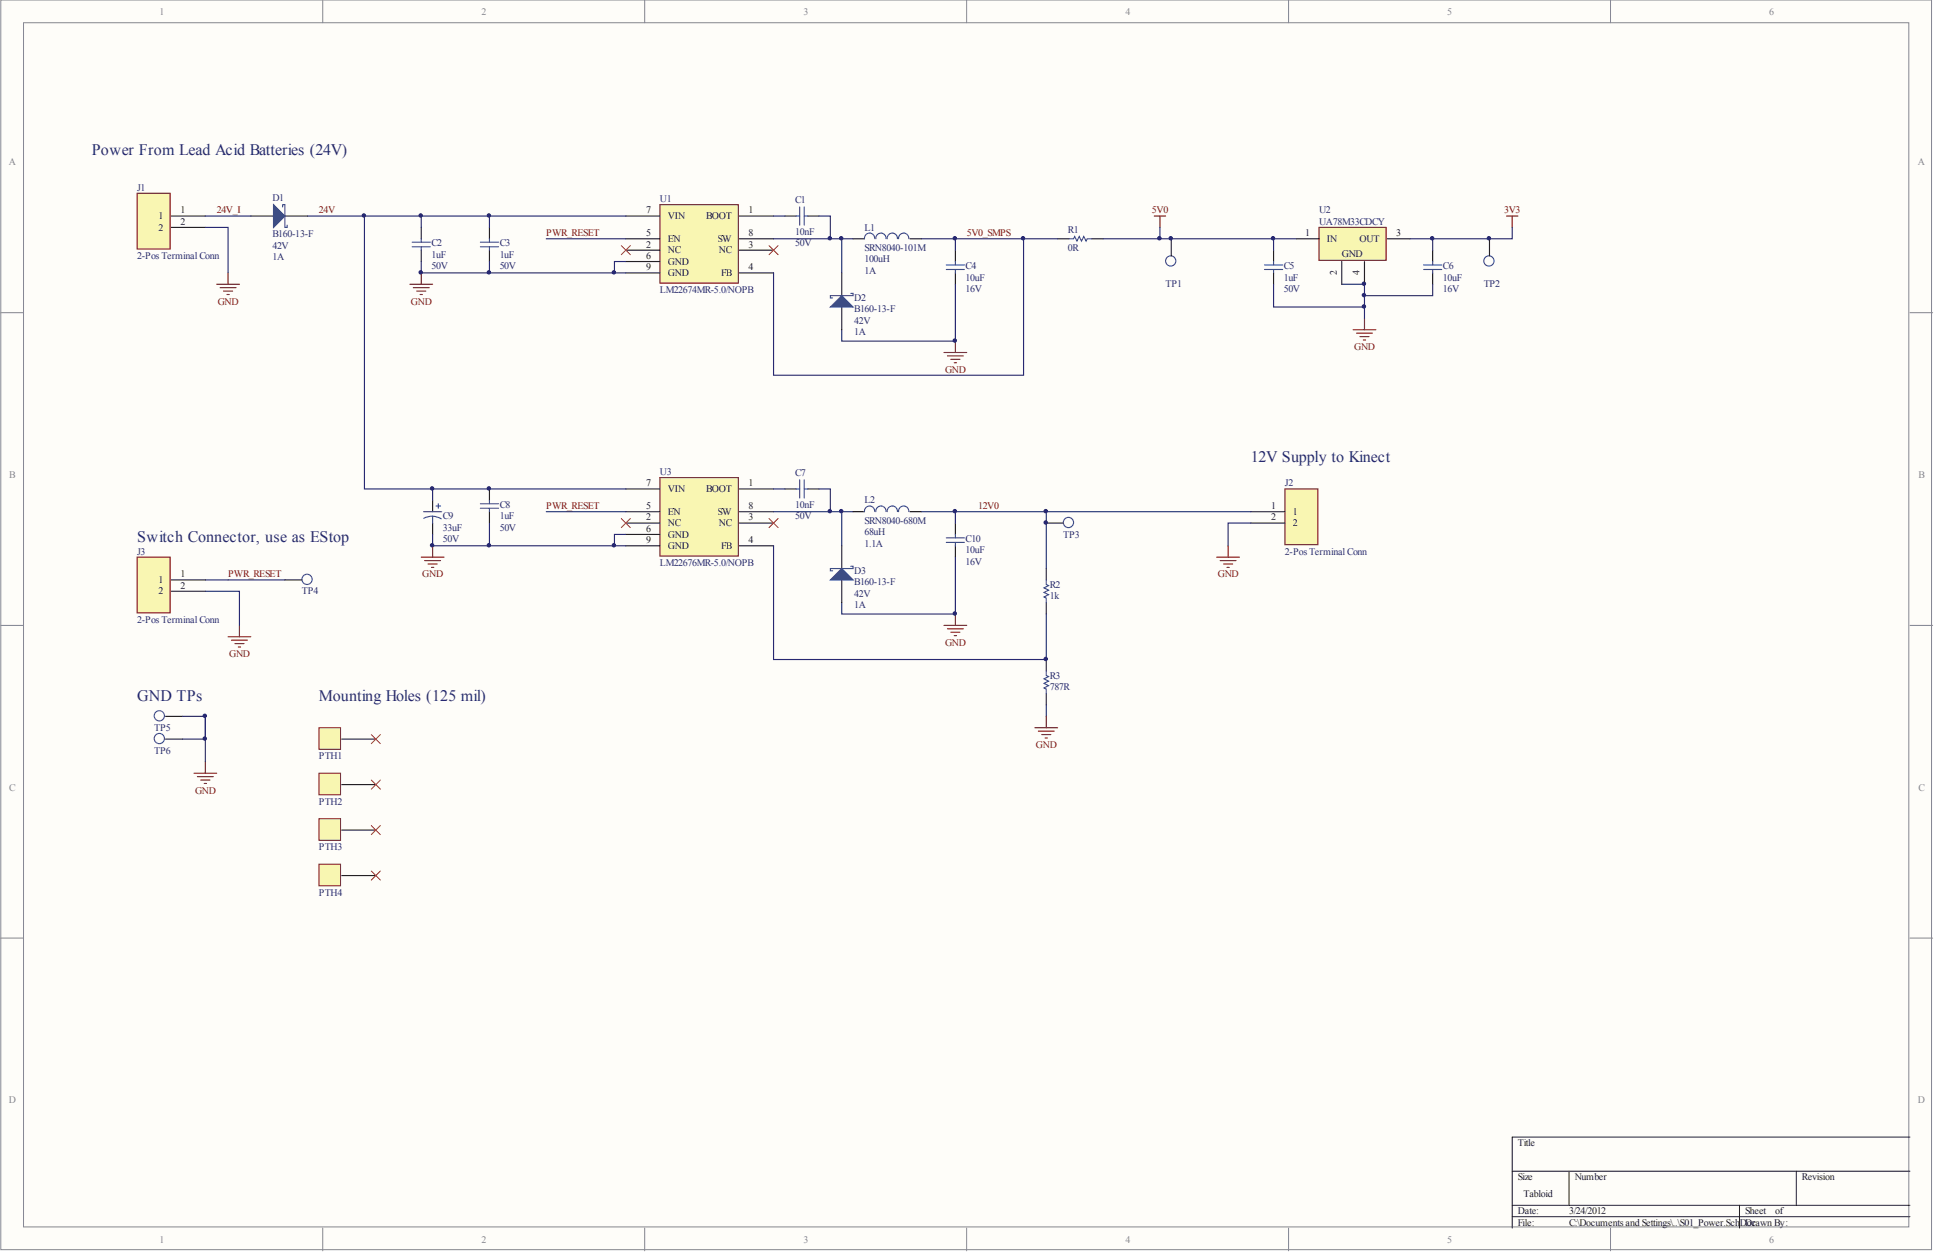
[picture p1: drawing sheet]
<svg xmlns="http://www.w3.org/2000/svg" width="432mm" height="279mm" viewBox="0 0 432 279" stroke-linecap="round" stroke-linejoin="round" font-family="sans-serif">
<path d="M.2 0h430.4v278.4h-430.4z" fill="#fefdf9"/>
<path d="M.2 0h430.4v278.4h-430.4z" fill="none" stroke="#85878d" stroke-width=".22"/>
<path d="M5.2 5.1h420.3v268.3h-420.3z" fill="#fefdf9"/>
<g fill="none" stroke="#85878d" stroke-width=".22">
<path d="M5.2 5.1h420.3v268.3h-420.3zM71.9 0v5.1M143.7 0v5.1M215.5 0v5.1M287.2 0v5.1M359 0v5.1M.2 69.7h5M425.8 69.7h5M.2 139.3h5M425.8 139.3h5M.2 209h5M425.8 209h5"/>
<path d="M71.9 273.6v5.1M143.7 273.6v5.1M215.5 273.6v5.1M287.2 273.6v5.1M359 273.6v5.1"/>
</g>
<path d="M425.8 253.4h-88.7v20.2M337.1 261h88.7M337.1 268.6h88.7M337.1 271.1h88.7M349.8 261v7.6M387.8 268.6v5M400.4 261v7.6" fill="none" stroke="#231f20" stroke-width=".22"/>
<g fill="#231f20">
<path d="M38.1 48h7.7l.1 .1-.1 .2h-7.6z"/>
<path d="M38.1 50.6l7.7-.1 .1 .2-.1 .1h-7.6z"/>
</g>
<g fill="#f9f6b2">
<path d="M35.6 47.3h.6v1.5h-.6z"/>
<path d="M35.4 49.9h1v1.5h-1z"/>
<path d="M30.7 43.2h7.1v12.2h-7.1zM35.4 49.9v1.5h1v-1.5zM35.6 47.3v1.5h.6v-1.5z"/>
</g>
<path d="M30.4 42.9h7.6v12.7h-7.6zM30.7 43.2v12.2h7.1v-12.2zM30.6 43.1h.1z" fill="#7d1315"/>
<g fill="#231f20">
<path d="M164.8 48h7.6l.2 .1-.2 .2h-7.6z"/>
<path d="M139.4 55.6h7.7l.1 .1-.1 .2h-7.6z"/>
<path d="M164.8 55.6h7.6l.2 .1-.2 .2h-7.6z"/>
<path d="M164.8 60.7h7.6l.2 .1-.2 .1h-7.6z"/>
<path d="M139.4 53.1h7.7l.1 .1-.1 .1h-7.6z"/>
<path d="M139.4 58.2l7.7-.1 .1 .2-.1 .1h-7.6z"/>
<path d="M139.4 48h7.7l.1 .1-.1 .2h-7.6z"/>
<path d="M164.8 53.1h7.6l.2 .1-.2 .1h-7.6z"/>
<path d="M139.4 60.7h7.7l.1 .1-.1 .1h-7.6z"/>
</g>
<g fill="#f9f6b2">
<path d="M157.5 47.4h1.3v1.4h-1.3z"/>
<path d="M158.8 47.3h1.4v1.6h-1.4z"/>
<path d="M160.3 47.3h1.5v1.6h-1.5z"/>
<path d="M161.9 47.4h1.2v1.4h-1.2z"/>
<path d="M148.9 55h1.6v1.5h-1.6z"/>
<path d="M150.5 54.9h1.3v1.6h-1.3z"/>
<path d="M160.2 55h1.6v1.5h-1.6z"/>
<path d="M161.9 54.9h1.3v1.6h-1.3z"/>
<path d="M160.8 60h1.1v1.5h-1.1z"/>
<path d="M161.8 60h1.4v1.5h-1.4z"/>
<path d="M161.8 60l.1 1.5z"/>
<path d="M147.2 45.7h17.3v17.3h-17.3zM149 60v1.5h3v-1.5zM160.8 60v1.5h2.4v-1.5zM152 60v1.5h1.5v-1.5zM149 57.5v1.5h3v-1.5zM152 57.5v1.5h1.5v-1.5zM161.9 54.9v1.6h1.3v-1.6zM150.5 54.9v1.6h1.3v-1.6zM160.2 55v1.5h1.6v-1.5zM148.9 55v1.5h1.6v-1.5zM160.1 52.4v1.5h3v-1.5zM148.9 52.4v1.5h2.9v-1.5zM160.3 47.3v1.6h1.5v-1.6zM158.8 47.3v1.6h1.4v-1.6zM148.9 47.4v1.5h1.6v-1.5zM150.5 47.4v1.5h2.2v-1.5zM161.9 47.4v1.4h1.2v-1.4zM157.5 47.4v1.4h1.3v-1.4z"/>
</g>
<path d="M161.8 60l.1 1.5z" fill="#231f20"/>
<g fill="#f9f6b2">
<path d="M148.9 52.4h1.3v1.5h-1.3z"/>
<path d="M150.1 52.4h1.7v1.5h-1.7z"/>
<path d="M150.1 52.4l.1 1.5z"/>
</g>
<path d="M150.1 52.4l.1 .2z" fill="#231f20"/>
<g fill="#f9f6b2">
<path d="M149 57.5h1.5v1.5h-1.5z"/>
<path d="M150.5 57.5h1.5v1.5h-1.5z"/>
<path d="M150.4 57.5l.1 1.5z"/>
</g>
<path d="M150.4 57.5l.1 1.5z" fill="#231f20"/>
<g fill="#f9f6b2">
<path d="M152 57.5h1.5v1.5h-1.5z"/>
<path d="M148.9 47.4h1.6v1.5h-1.6z"/>
<path d="M150.5 47.4h2.2v1.5h-2.2z"/>
<path d="M160.1 52.4h1v1.5h-1z"/>
<path d="M161 52.4h2.1v1.5h-2.1z"/>
<path d="M161 52.4l.1 1.5z"/>
</g>
<path d="M161 52.4l.1 .2z" fill="#231f20"/>
<g fill="#f9f6b2">
<path d="M149 60h1.5v1.5h-1.5z"/>
<path d="M150.5 60h1.5v1.5h-1.5z"/>
<path d="M150.4 60l.1 1.5z"/>
</g>
<path d="M150.4 60l.1 1.5z" fill="#231f20"/>
<path d="M152 60h1.5v1.5h-1.5z" fill="#f9f6b2"/>
<path d="M147 45.5h17.7v17.7h-17.7v-2.3l.2-.1-.2-.1v-2.3l.2-.1-.2-.2v-2.2l.2-.2-.2-.1v-2.3l.2-.1-.2-.1v-4.8l.2-.2-.2-.1zM147.2 45.7v17.3h17.3v-17.3zM147.1 45.6h.1z" fill="#7d1315"/>
<g fill="#231f20">
<path d="M147 55.6h.2v.2l-.2 .1z"/>
<path d="M147 53.1h.2v.2h-.2z"/>
<path d="M147 58.1l.2 .1v.2h-.2z"/>
<path d="M147 48h.2v.2l-.2 .1z"/>
<path d="M147 60.7h.2v.2h-.2z"/>
<path d="M164.8 108.9l7.6-.1 .2 .1-.2 .2h-7.6z"/>
<path d="M139.4 116.5l7.7-.1 .1 .1-.1 .2h-7.6z"/>
<path d="M164.8 116.5l7.6-.1 .2 .1-.2 .2h-7.6z"/>
<path d="M164.8 121.5h7.6l.2 .1-.2 .1h-7.6z"/>
<path d="M139.4 113.9h7.7l.1 .1-.1 .1h-7.6z"/>
<path d="M139.4 119l7.7-.1 .1 .2-.1 .1h-7.6z"/>
<path d="M139.4 108.9l7.7-.1 .1 .1-.1 .2h-7.6z"/>
<path d="M164.8 113.9h7.6l.2 .1-.2 .1h-7.6z"/>
<path d="M139.4 121.5h7.7l.1 .1-.1 .1h-7.6z"/>
</g>
<g fill="#f9f6b2">
<path d="M157.5 108.2h1.3v1.4h-1.3z"/>
<path d="M158.8 108.1h1.4v1.6h-1.4z"/>
<path d="M160.3 108.1h1.5v1.6h-1.5z"/>
<path d="M161.9 108.2h1.2v1.4h-1.2z"/>
<path d="M148.9 115.8h1.6v1.5h-1.6z"/>
<path d="M150.5 115.7h1.3v1.6h-1.3z"/>
<path d="M160.2 115.8h1.6v1.5h-1.6z"/>
<path d="M161.9 115.7h1.3v1.6h-1.3z"/>
<path d="M160.8 120.8h1.1v1.5h-1.1z"/>
<path d="M161.8 120.8h1.4v1.5h-1.4z"/>
<path d="M161.8 120.8l.1 1.5z"/>
<path d="M147.2 106.5h17.3v17.3h-17.3zM149 120.8v1.5h3v-1.5zM160.8 120.8v1.5h2.4v-1.5zM152 120.8v1.5h1.5v-1.5zM149 118.3v1.5h3v-1.5zM152 118.3v1.5h1.5v-1.5zM161.9 115.7v1.6h1.3v-1.6zM150.5 115.7v1.6h1.3v-1.6zM160.2 115.8v1.5h1.6v-1.5zM148.9 115.8v1.5h1.6v-1.5zM160.1 113.2v1.5h3v-1.5zM148.9 113.2v1.5h2.9v-1.5zM160.3 108.1v1.6h1.5v-1.6zM158.8 108.1v1.6h1.4v-1.6zM148.9 108.2v1.5h1.6v-1.5zM150.5 108.2v1.5h2.2v-1.5zM161.9 108.2v1.4h1.2v-1.4zM157.5 108.2v1.4h1.3v-1.4z"/>
</g>
<path d="M161.8 120.8l.1 1.5z" fill="#231f20"/>
<g fill="#f9f6b2">
<path d="M148.9 113.2h1.3v1.5h-1.3z"/>
<path d="M150.1 113.2h1.7v1.5h-1.7z"/>
<path d="M150.1 113.2l.1 1.5z"/>
</g>
<path d="M150.1 113.2l.1 .2z" fill="#231f20"/>
<g fill="#f9f6b2">
<path d="M149 118.3h1.5v1.5h-1.5z"/>
<path d="M150.5 118.3h1.5v1.5h-1.5z"/>
<path d="M150.4 118.3l.1 1.5z"/>
</g>
<path d="M150.4 118.3l.1 1.5z" fill="#231f20"/>
<g fill="#f9f6b2">
<path d="M152 118.3h1.5v1.5h-1.5z"/>
<path d="M148.9 108.2h1.6v1.5h-1.6z"/>
<path d="M150.5 108.2h2.2v1.5h-2.2z"/>
<path d="M160.1 113.2h1v1.5h-1z"/>
<path d="M161 113.2h2.1v1.5h-2.1z"/>
<path d="M161 113.2l.1 1.5z"/>
</g>
<path d="M161 113.2l.1 .2z" fill="#231f20"/>
<g fill="#f9f6b2">
<path d="M149 120.8h1.5v1.5h-1.5z"/>
<path d="M150.5 120.8h1.5v1.5h-1.5z"/>
<path d="M150.4 120.8l.1 1.5z"/>
</g>
<path d="M150.4 120.8l.1 1.5z" fill="#231f20"/>
<path d="M152 120.8h1.5v1.5h-1.5z" fill="#f9f6b2"/>
<path d="M147 106.3h17.7v17.7h-17.7v-2.3l.2-.1-.2-.1v-2.3l.2-.1-.2-.2v-2.2l.2-.2-.2-.1v-2.3l.2-.1-.2-.1v-4.8l.2-.2-.2-.1zM147.2 106.5v17.3h17.3v-17.3zM147.1 106.4h.1z" fill="#7d1315"/>
<g fill="#231f20">
<path d="M147 116.4l.2 .1v.1l-.2 .1z"/>
<path d="M147 113.9h.2v.2h-.2z"/>
<path d="M147 118.9l.2 .1v.2h-.2z"/>
<path d="M147 108.8l.2 .1v.1l-.2 .1z"/>
<path d="M147 121.5h.2v.2h-.2z"/>
</g>
<g fill="none" stroke="#231f20" stroke-width=".25">
<path d="M93.9 50.7v2.5M93.9 55.7v2.6M109.1 50.7v2.5M109.1 55.7v2.6M175 48.1h2.5M180 48.1h2.6M213 55.7v2.6M283.9 55.7v2.6M319.4 55.7v2.6M213 60.8v2.5M283.9 60.8v2.5M319.4 60.8v2.5"/>
<path d="M96.4 111.5v2.5M96.4 116.5v2.6M109.1 108.9v2.6M109.1 114v2.5M175 108.9h2.5M180 108.9h2.6M213 116.5v2.6M213 121.6v2.5M233.2 126.7v2.5M233.2 134.3v2.5M233.2 146.9v2.6M233.2 154.5v2.6"/>
</g>
<g fill="none" stroke="#3153a4" stroke-width=".25">
<path d="M91.9 54h4M91.9 55h4M93.9 53.2v.8M93.9 55v.7M107.1 54h4M107.1 55h4M109.1 53.2v.8M109.1 55v.7M177.5 48.1h.8M178.3 46.1v4.1M179.3 46.1v4.1M179.3 48.1h.7"/>
<path d="M210.9 59h4.1M213 58.3v.7M281.9 59h4M283.9 58.3v.7M317.3 59h4.1M319.4 58.3v.7M210.9 60h4.1M213 60v.8M281.9 60h4M283.9 60v.8M317.3 60h4.1M319.4 60v.8"/>
<path d="M94.4 114h4.1M96.4 115l.8 .1 1.2 .5M96.4 115l-.8 .1-1.2 .4M96.4 115v1.5M97.2 112.7h1M97.7 112.2v1M107.1 112.2h4M107.1 113.2h4M109.1 111.5v.7M109.1 113.2v.8M177.5 108.9h.8M178.3 106.9v4.1"/>
<path d="M179.3 106.9v4.1M179.3 108.9h.7M210.9 119.8h4.1M213 119.1v.7M210.9 120.8h4.1M213 120.8v.8M233.2 129.2v1l.5 .3-1 .5 1 .5-1 .5 1 .5-1 .5 .5 .3v1M233.2 149.5v1l.5 .2-1 .6 1 .5-1 .5 1 .5-1 .5 .5 .2v1"/>
</g>
<g fill="none" stroke="#272872" stroke-width=".25">
<path d="M45.8 50.7h5v10.1M81.2 48.1v60.8h58.3M93.9 58.3v2.5h45.6M109.1 48.1v2.6M109.1 58.3v2.5M121.8 53.2h17.7M139.5 48.1h-45.6v2.6M139.5 58.3h-2.5v2.5M172.4 53.2h17.8M172.4 48.1h2.6M182.6 48.1h2.5v5.1M187.6 53.2v7.6"/>
<path d="M213 53.2v2.5M228.2 53.2v30.4h-55.8v-22.8M283.9 53.2v2.5M319.4 53.2v2.5M213 63.3v12.7h-25.4v-2.5M283.9 63.3v5.1h20.3M319.4 63.3v2.6h-15.2M96.4 119.1v2.5h43.1M96.4 108.9v2.6M109.1 116.5v5.1M121.8 114h17.7M139.5 119.1h-2.5v2.5"/>
<path d="M172.4 114h17.8M172.4 108.9h2.6M182.6 108.9h2.5v5.1M187.6 114v7.6M213 114v2.5M233.2 114v12.7M172.4 121.6v25.3h60.8v-10.1M213 124.1v12.7h-25.4v-2.5M233.2 157.1v2.5"/>
</g>
<g fill="none" stroke="#7d1315" stroke-width=".25">
<path d="M257.3 48.1h2.5M258.6 48.1v2.6M335.8 48.1h2.6M337.1 48.1v2.6M48.3 63.3h5.1M49.1 64.1h3.5M49.8 64.9h2.1M50.6 65.6h.5M50.8 60.8v2.5M91.4 63.3h5M92.1 64.1h3.6M92.9 64.9h2"/>
<path d="M93.7 65.6h.5M93.9 60.8v2.5M210.4 78.5h5.1M211.2 79.3h3.5M213 76v2.5M301.6 73.5h5.1M302.4 74.2h3.5M303.2 75h2M303.9 75.8h.5M304.2 70.9v2.6M212 80.1h2M212.7 80.8h.5"/>
<path d="M93.9 124.1h5.1M94.7 124.9h3.5M95.4 125.7h2.1M96.2 126.4h.5M96.4 121.6v2.5M210.4 139.3h5.1M213 136.8v2.5M211.2 140.1h3.5M212 140.9h2M212.7 141.6h.5M233.2 159.6v2.5M230.7 162.1h5.1"/>
<path d="M231.5 162.9h3.5M232.2 163.7h2.1M233 164.4h.5"/>
</g>
<path d="M138.5 54.7l2 2.1M140.5 54.7l-2 2.1M171.4 54.7l2.1 2.1M173.5 54.7l-2.1 2.1M138.5 115.5l2 2.1M140.5 115.5l-2 2.1M171.4 115.5l2.1 2.1M173.5 115.5l-2.1 2.1" fill="none" stroke="#ee1f23" stroke-width=".22"/>
<path d="M261 53.1l.2 .1v3.8l-.1 .1-.1-.1z" fill="#231f20"/>
<circle cx="261" cy="58.1" r="1.01" fill="#fefdf9"/>
<path d="M260.2 57.1l.8-.2v.2l.2-.1a.83 .83 0 0 1 1 .8 1.27 1.27 0 0 1-1.6 1.5 1.27 1.27 0 0 1-.4-2.2zM260 58.1a1.01 1.01 0 0 0 2 0 1.01 1.01 0 0 0-2 0z" fill="#3451a3"/>
<g fill="#231f20">
<path d="M261 56.9h.2v.2h-.2z"/>
<path d="M233.2 116.5l3.8-.1 .2 .1-.2 .2h-3.8z"/>
</g>
<circle cx="238.2" cy="116.4" r="1.01" fill="#fefdf9"/>
<path d="M237.2 115.7a1.27 1.27 0 0 1 2-.1 1.27 1.27 0 0 1-.5 2 1.27 1.27 0 0 1-1.8-.9l.3-.2-.3-.1zM237.2 116.4a1.01 1.01 0 0 0 2 0 1.01 1.01 0 0 0-2 0z" fill="#3451a3"/>
<g fill="#231f20">
<path d="M236.9 116.4l.2 .1v.1l-.2 .1z"/>
<path d="M331.9 53.1l.3 .1v3.8l-.2 .1-.1-.1z"/>
</g>
<circle cx="331.9" cy="58.1" r="1.01" fill="#fefdf9"/>
<path d="M331.2 57.1l.7-.2v.2l.3-.1a.84 .84 0 0 1 .9 .8 1.27 1.27 0 0 1-1.6 1.5 1.27 1.27 0 0 1-.3-2.2zM330.9 58.1a1.01 1.01 0 0 0 2 0 1.01 1.01 0 0 0-2 0z" fill="#3451a3"/>
<path d="M331.9 56.9h.3l-.1 .2h-.2z" fill="#231f20"/>
<path d="M337.1 50.7v2.5h-22.8M45.8 129.2h17.7" fill="none" stroke="#272872" stroke-width=".25"/>
<path d="M53.4 139.3v2.6M50.8 141.9h5.1M51.6 142.6h3.5M52.4 143.4h2M53.1 144.2h.5" fill="none" stroke="#7d1315" stroke-width=".25"/>
<path d="M63.4 129.1h3.9l.1 .1-.1 .1h-3.8z" fill="#231f20"/>
<circle cx="68.4" cy="129.1" r="1.01" fill="#fefdf9"/>
<path d="M67.4 128.3a1.27 1.27 0 0 1 2 0 1.27 1.27 0 0 1-.4 1.9 1.27 1.27 0 0 1-1.8-.9l.2-.1-.2-.1zM67.4 129.1a1.05 1.05 0 0 0 2.1 0 1.05 1.05 0 0 0-2.1 0z" fill="#3451a3"/>
<path d="M67.2 129.1h.2v.2h-.2z" fill="#231f20"/>
<path d="M43.2 172.3h5.1M44 173h3.5M44.8 173.8h2M45.5 174.6h.5M45.8 169.7v2.6" fill="none" stroke="#7d1315" stroke-width=".25"/>
<path d="M36.8 159.5h3.9l.1 .1-.1 .1h-3.8z" fill="#231f20"/>
<circle cx="35.5" cy="159.5" r="1.01" fill="#fefdf9"/>
<path d="M34.2 159.5a1.3 1.3 0 0 1 2.6 0 1.3 1.3 0 0 1-2.6 0zM34.5 159.5a1.01 1.01 0 0 0 2 0 1.01 1.01 0 0 0-2 0z" fill="#3451a3"/>
<path d="M40.7 159.6h5.1v10.1" fill="none" stroke="#272872" stroke-width=".25"/>
<g fill="#231f20">
<path d="M278.8 113.9h7.6l.2 .1-.2 .1h-7.6z"/>
<path d="M278.8 116.5l7.6-.1 .2 .1-.2 .2h-7.6z"/>
</g>
<g fill="#f9f6b2">
<path d="M286.6 109.1h7.1v12.1h-7.1z"/>
<path d="M288.5 113.2h.6v1.5h-.6z"/>
<path d="M288.3 115.7h.9v1.5h-.9z"/>
</g>
<path d="M286.3 108.8h7.6v12.7h-7.6v-4.8l.3-.2-.3-.1v-2.3l.3-.1-.3-.1zM286.6 109.1v12.1h7.1v-12.1zM286.4 108.9h.2z" fill="#7d1315"/>
<g fill="#231f20">
<path d="M286.3 113.9h.2v.2h-.2z"/>
<path d="M286.3 116.4l.2 .1v.1l-.2 .1z"/>
</g>
<path d="M45.8 48.1h10.1M68.6 48.1h25.3M205.4 53.2h30.4M245.9 53.2h12.7M258.6 50.7v2.5h30.4M205.4 114h73.4M278.8 116.5h-5v5.1" fill="none" stroke="#272872" stroke-width=".25"/>
<path d="M271.2 124.1h5.1M272 124.9h3.5M272.8 125.7h2M273.5 126.4h.5M273.8 121.6v2.5" fill="none" stroke="#7d1315" stroke-width=".25"/>
<path d="M235.8 53.2h2.5M243.4 53.2h2.5" fill="none" stroke="#231f20" stroke-width=".25"/>
<path d="M238.3 53.2h1l.3-.5 .5 1 .5-1 .5 1 .5-1 .5 1 .3-.5h1" fill="none" stroke="#3153a4" stroke-width=".25"/>
<path d="M36.8 164.6h3.9l.1 .1-.1 .1h-3.8z" fill="#231f20"/>
<circle cx="35.5" cy="164.6" r="1.01" fill="#fefdf9"/>
<path d="M34.2 164.6a1.3 1.3 0 0 1 2.6 0 1.3 1.3 0 0 1-2.6 0zM34.5 164.6a1.01 1.01 0 0 0 2 0 1.01 1.01 0 0 0-2 0z" fill="#3451a3"/>
<path d="M45.8 159.6v5.1h-5.1" fill="none" stroke="#272872" stroke-width=".25"/>
<g fill="#231f20">
<path d="M38.1 129.1h7.7l.1 .1-.1 .1h-7.6z"/>
<path d="M38.1 131.7l7.7-.1 .1 .1-.1 .2h-7.6z"/>
</g>
<g fill="#f9f6b2">
<path d="M35.6 128.4h.6v1.5h-.6z"/>
<path d="M35.4 130.9h1v1.5h-1z"/>
<path d="M30.7 124.3h7.1v12.1h-7.1zM35.4 130.9v1.5h1v-1.5zM35.6 128.4v1.5h.6v-1.5z"/>
</g>
<path d="M30.4 124h7.6v12.7h-7.6zM30.7 124.3v12.1h7.1v-12.1zM30.6 124.1h.1z" fill="#7d1315"/>
<path d="M299.1 63.3h5.1v7.6M45.8 131.7h7.6v7.6" fill="none" stroke="#272872" stroke-width=".25"/>
<path d="M294 50.7h15v7.3h-15z" fill="#f8f6b1"/>
<path d="M294 50.7h15v7.3h-15z" fill="none" stroke="#7d1315" stroke-width=".25"/>
<path d="M289 53.2h5M299.1 58.3v5M304.2 58.3v5M309.2 53.2h5.1M76.2 164.7h7.6" fill="none" stroke="#231f20" stroke-width=".25"/>
<path d="M71.1 162.1h4.8v4.9h-4.8z" fill="#f8f6b1"/>
<path d="M71.1 162.1h4.8v4.9h-4.8z" fill="none" stroke="#7d1315" stroke-width=".22"/>
<path d="M76.2 174.8h7.6" fill="none" stroke="#231f20" stroke-width=".25"/>
<path d="M71.1 172.3h4.8v4.8h-4.8z" fill="#f8f6b1"/>
<path d="M71.1 172.3h4.8v4.8h-4.8z" fill="none" stroke="#7d1315" stroke-width=".22"/>
<path d="M76.2 184.9h7.6" fill="none" stroke="#231f20" stroke-width=".25"/>
<path d="M71.1 182.4h4.8v4.8h-4.8z" fill="#f8f6b1"/>
<path d="M71.1 182.4h4.8v4.8h-4.8z" fill="none" stroke="#7d1315" stroke-width=".22"/>
<path d="M76.2 195.1h7.6" fill="none" stroke="#231f20" stroke-width=".25"/>
<path d="M71.1 192.5h4.8v4.9h-4.8z" fill="#f8f6b1"/>
<path d="M71.1 192.5h4.8v4.9h-4.8z" fill="none" stroke="#7d1315" stroke-width=".22"/>
<path d="M82.8 163.7l2 2M82.8 173.8l2 2M84.8 163.7l-2 2M84.8 173.8l-2 2M82.8 183.9l2 2.1M82.8 194.1l2 2M84.8 183.9l-2 2.1M84.8 194.1l-2 2" fill="none" stroke="#ee1f23" stroke-width=".22"/>
<path d="M55.9 48.1h5.1M63.5 48.1h5.1M190.2 53.2h2.5M202.8 53.2h2.6M190.2 114h2.5M202.8 114h2.6" fill="none" stroke="#231f20" stroke-width=".25"/>
<path d="M195 53.2a1.14 1.14 0 0 0-1.2-1.3 1.14 1.14 0 0 0-1.1 1.3M197.5 53.2a1.14 1.14 0 0 0-1.1-1.3 1.14 1.14 0 0 0-1.2 1.3M200 53.2a1.14 1.14 0 0 0-1.1-1.3 1.14 1.14 0 0 0-1.1 1.3M202.6 53.2a1.14 1.14 0 0 0-1.2-1.3 1.14 1.14 0 0 0-1.1 1.3M195 114a1.14 1.14 0 0 0-1.2-1.3 1.14 1.14 0 0 0-1.1 1.3M197.5 114a1.14 1.14 0 0 0-1.1-1.3 1.14 1.14 0 0 0-1.2 1.3M200 114a1.14 1.14 0 0 0-1.1-1.3 1.14 1.14 0 0 0-1.1 1.3M202.6 114a1.14 1.14 0 0 0-1.2-1.3 1.14 1.14 0 0 0-1.1 1.3" fill="none" stroke="#3153a4" stroke-width=".25"/>
<path d="M61 45.6l2.5 2.5-2.5 2.6z" fill="#3153a4"/>
<path d="M61 45.6l2.5 2.5-2.5 2.6zM63 46.1v-.5h.5v5.1h.5v-.5" fill="none" stroke="#3153a4" stroke-width=".25"/>
<path d="M187.6 60.8v5.1M187.6 68.4v5.1" fill="none" stroke="#231f20" stroke-width=".25"/>
<path d="M185.1 68.4l2.5-2.5 2.6 2.5z" fill="#3153a4"/>
<path d="M185.1 68.4l2.5-2.5 2.6 2.5zM189.7 65.4h.5v.5h-5.1v.5h.5" fill="none" stroke="#3153a4" stroke-width=".25"/>
<path d="M187.6 121.6v5.1M187.6 129.2v5.1" fill="none" stroke="#231f20" stroke-width=".25"/>
<path d="M187.6 126.7l2.6 2.5h-5.1z" fill="#3153a4"/>
<path d="M187.6 126.7l2.6 2.5h-5.1zM189.7 126.2h.5v.5h-5.1v.5h.5" fill="none" stroke="#3153a4" stroke-width=".25"/>
<circle cx="45.6" cy="164.6" r=".38" fill="#272872"/>
<circle cx="45.6" cy="164.6" r=".38" fill="none" stroke="#272872" stroke-width=".22"/>
<circle cx="45.6" cy="159.5" r=".38" fill="#272872"/>
<circle cx="45.6" cy="159.5" r=".38" fill="none" stroke="#272872" stroke-width=".22"/>
<circle cx="81.1" cy="48" r=".38" fill="#272872"/>
<circle cx="81.1" cy="48" r=".38" fill="none" stroke="#272872" stroke-width=".22"/>
<circle cx="93.8" cy="60.7" r=".38" fill="#272872"/>
<circle cx="93.8" cy="60.7" r=".38" fill="none" stroke="#272872" stroke-width=".22"/>
<circle cx="93.8" cy="48" r=".38" fill="#272872"/>
<circle cx="93.8" cy="48" r=".38" fill="none" stroke="#272872" stroke-width=".22"/>
<circle cx="96.3" cy="121.5" r=".38" fill="#272872"/>
<circle cx="96.3" cy="121.5" r=".38" fill="none" stroke="#272872" stroke-width=".22"/>
<circle cx="96.3" cy="108.8" r=".38" fill="#272872"/>
<circle cx="96.3" cy="108.8" r=".38" fill="none" stroke="#272872" stroke-width=".22"/>
<circle cx="109" cy="121.5" r=".38" fill="#272872"/>
<circle cx="109" cy="121.5" r=".38" fill="none" stroke="#272872" stroke-width=".22"/>
<circle cx="109" cy="108.8" r=".38" fill="#272872"/>
<circle cx="109" cy="108.8" r=".38" fill="none" stroke="#272872" stroke-width=".22"/>
<circle cx="109" cy="60.7" r=".38" fill="#272872"/>
<circle cx="109" cy="60.7" r=".38" fill="none" stroke="#272872" stroke-width=".22"/>
<circle cx="109" cy="48" r=".38" fill="#272872"/>
<circle cx="109" cy="48" r=".38" fill="none" stroke="#272872" stroke-width=".22"/>
<circle cx="136.8" cy="121.5" r=".38" fill="#272872"/>
<circle cx="136.8" cy="121.5" r=".38" fill="none" stroke="#272872" stroke-width=".22"/>
<circle cx="136.8" cy="60.7" r=".38" fill="#272872"/>
<circle cx="136.8" cy="60.7" r=".38" fill="none" stroke="#272872" stroke-width=".22"/>
<circle cx="185" cy="113.9" r=".38" fill="#272872"/>
<circle cx="185" cy="113.9" r=".38" fill="none" stroke="#272872" stroke-width=".22"/>
<circle cx="185" cy="53.1" r=".38" fill="#272872"/>
<circle cx="185" cy="53.1" r=".38" fill="none" stroke="#272872" stroke-width=".22"/>
<circle cx="187.5" cy="113.9" r=".38" fill="#272872"/>
<circle cx="187.5" cy="113.9" r=".38" fill="none" stroke="#272872" stroke-width=".22"/>
<circle cx="187.5" cy="53.1" r=".38" fill="#272872"/>
<circle cx="187.5" cy="53.1" r=".38" fill="none" stroke="#272872" stroke-width=".22"/>
<circle cx="212.8" cy="136.7" r=".38" fill="#272872"/>
<circle cx="212.8" cy="136.7" r=".38" fill="none" stroke="#272872" stroke-width=".22"/>
<circle cx="212.8" cy="113.9" r=".38" fill="#272872"/>
<circle cx="212.8" cy="113.9" r=".38" fill="none" stroke="#272872" stroke-width=".22"/>
<circle cx="212.8" cy="75.9" r=".38" fill="#272872"/>
<circle cx="212.8" cy="75.9" r=".38" fill="none" stroke="#272872" stroke-width=".22"/>
<circle cx="212.8" cy="53.1" r=".38" fill="#272872"/>
<circle cx="212.8" cy="53.1" r=".38" fill="none" stroke="#272872" stroke-width=".22"/>
<circle cx="228" cy="53.1" r=".38" fill="#272872"/>
<circle cx="228" cy="53.1" r=".38" fill="none" stroke="#272872" stroke-width=".22"/>
<circle cx="233.1" cy="146.8" r=".38" fill="#272872"/>
<circle cx="233.1" cy="146.8" r=".38" fill="none" stroke="#272872" stroke-width=".22"/>
<circle cx="233.1" cy="116.4" r=".38" fill="#272872"/>
<circle cx="233.1" cy="116.4" r=".38" fill="none" stroke="#272872" stroke-width=".22"/>
<circle cx="233.1" cy="113.9" r=".38" fill="#272872"/>
<circle cx="233.1" cy="113.9" r=".38" fill="none" stroke="#272872" stroke-width=".22"/>
<circle cx="258.4" cy="53.1" r=".38" fill="#272872"/>
<circle cx="258.4" cy="53.1" r=".38" fill="none" stroke="#272872" stroke-width=".22"/>
<circle cx="261" cy="53.1" r=".38" fill="#272872"/>
<circle cx="261" cy="53.1" r=".38" fill="none" stroke="#272872" stroke-width=".22"/>
<circle cx="283.8" cy="53.1" r=".38" fill="#272872"/>
<circle cx="283.8" cy="53.1" r=".38" fill="none" stroke="#272872" stroke-width=".22"/>
<circle cx="304" cy="68.3" r=".38" fill="#272872"/>
<circle cx="304" cy="68.3" r=".38" fill="none" stroke="#272872" stroke-width=".22"/>
<circle cx="304" cy="65.7" r=".38" fill="#272872"/>
<circle cx="304" cy="65.7" r=".38" fill="none" stroke="#272872" stroke-width=".22"/>
<circle cx="304" cy="63.2" r=".38" fill="#272872"/>
<circle cx="304" cy="63.2" r=".38" fill="none" stroke="#272872" stroke-width=".22"/>
<circle cx="319.2" cy="53.1" r=".38" fill="#272872"/>
<circle cx="319.2" cy="53.1" r=".38" fill="none" stroke="#272872" stroke-width=".22"/>
<circle cx="331.9" cy="53.1" r=".38" fill="#272872"/>
<circle cx="331.9" cy="53.1" r=".38" fill="none" stroke="#272872" stroke-width=".22"/>
<g font-size="3.6" fill="#272872">
<text x="20.4" y="34.5">Power From Lead Acid Batteries (24V)</text>
<text x="278.8" y="103">12V Supply to Kinect</text>
<text x="30.6" y="120.7">Switch Connector, use as EStop</text>
<text x="30.6" y="156.2">GND TPs</text>
<text x="71.1" y="156.2">Mounting Holes (125 mil)</text>
</g>
<g font-size="2.2" fill="#85878d">
<text x="35.6" y="3.3">1</text>
<text x="107.3" y="3.3">2</text>
<text x="179.1" y="3.3">3</text>
<text x="250.9" y="3.3">4</text>
<text x="322.6" y="3.3">5</text>
<text x="394.4" y="3.3">6</text>
<text x="1.9" y="36.8">A</text>
<text x="427.5" y="36.8">A</text>
<text x="2.1" y="106.5">B</text>
<text x="427.7" y="106.5">B</text>
<text x="2.1" y="176.2">C</text>
<text x="427.7" y="176.2">C</text>
<text x="1.9" y="245.8">D</text>
<text x="427.5" y="245.8">D</text>
<text x="35.6" y="276.9">1</text>
<text x="107.3" y="276.9">2</text>
<text x="179.1" y="276.9">3</text>
<text x="250.9" y="276.9">4</text>
<text x="322.6" y="276.9">5</text>
<text x="394.4" y="276.9">6</text>
</g>
<g font-size="2.2" fill="#272872">
<text x="30.6" y="42.5">J1</text>
<text x="60.7" y="44.8">D1</text>
<text x="147.1" y="45">U1</text>
<text x="177.3" y="45.3">C1</text>
<text x="294" y="47.6">U2</text>
<text x="60.7" y="52.9">B160-13-F</text>
<text x="177.3" y="52.4">10nF</text>
<text x="192.7" y="51.4">L1</text>
<text x="238.1" y="51.9">R1</text>
<text x="294" y="50.1">UA78M33CDCY</text>
<text x="30.6" y="57.7">2-Pos Terminal Conn</text>
<text x="60.7" y="55.4">42V</text>
<text x="60.7" y="58">1A</text>
<text x="96.2" y="57.4">1uF</text>
<text x="96.2" y="60">50V</text>
<text x="96.2" y="54.9">C2</text>
<text x="111.4" y="57.4">1uF</text>
<text x="111.4" y="60">50V</text>
<text x="111.4" y="54.9">C3</text>
<text x="177.3" y="54.9">50V</text>
<text x="192.7" y="58.5">100uH</text>
<text x="192.7" y="55.9">SRN8040-101M</text>
<text x="215.3" y="60">C4</text>
<text x="238.1" y="55.9">0R</text>
<text x="286.2" y="60">C5</text>
<text x="321.7" y="60">C6</text>
<text x="147.1" y="65.3">LM22674MR-5.0/NOPB</text>
<text x="192.7" y="61">1A</text>
<text x="215.3" y="62.5">10uF</text>
<text x="215.3" y="65">16V</text>
<text x="259.8" y="64">TP1</text>
<text x="286.2" y="62.5">1uF</text>
<text x="286.2" y="65">50V</text>
<text x="321.7" y="62.5">10uF</text>
<text x="321.7" y="65">16V</text>
<text x="330.8" y="64">TP2</text>
<text x="190.4" y="67.1">D2</text>
<text x="190.4" y="69.6">B160-13-F</text>
<text x="190.4" y="72.1">42V</text>
<text x="190.4" y="74.7">1A</text>
<text x="147.1" y="105.8">U3</text>
<text x="177.3" y="106.1">C7</text>
<text x="111.4" y="113.2">C8</text>
<text x="177.3" y="113.2">10nF</text>
<text x="192.7" y="112.2">L2</text>
<text x="286.4" y="108.4">J2</text>
<text x="98.7" y="115.7">C9</text>
<text x="98.7" y="118.3">33uF</text>
<text x="111.4" y="115.7">1uF</text>
<text x="111.4" y="118.3">50V</text>
<text x="177.3" y="115.7">50V</text>
<text x="192.7" y="119.3">68uH</text>
<text x="192.7" y="116.7">SRN8040-680M</text>
<text x="237" y="119.8">TP3</text>
<text x="30.6" y="123.6">J3</text>
<text x="98.7" y="120.8">50V</text>
<text x="192.7" y="121.8">1.1A</text>
<text x="215.3" y="123.3">10uF</text>
<text x="215.3" y="125.9">16V</text>
<text x="215.3" y="120.8">C10</text>
<text x="286.4" y="123.6">2-Pos Terminal Conn</text>
<text x="147.1" y="126.1">LM22676MR-5.0/NOPB</text>
<text x="190.4" y="127.9">D3</text>
<text x="190.4" y="130.4">B160-13-F</text>
<text x="234" y="130.9">R2</text>
<text x="67.3" y="132.4">TP4</text>
<text x="190.4" y="132.9">42V</text>
<text x="190.4" y="135.5">1A</text>
<text x="234" y="133.5">1k</text>
<text x="30.6" y="138.8">2-Pos Terminal Conn</text>
<text x="234" y="153.7">787R</text>
<text x="234" y="151.2">R3</text>
<text x="34.4" y="162.8">TP5</text>
<text x="34.4" y="167.9">TP6</text>
<text x="71.1" y="169.2">PTH1</text>
<text x="71.1" y="179.3">PTH2</text>
<text x="71.1" y="189.4">PTH3</text>
<text x="71.1" y="199.6">PTH4</text>
</g>
<g font-size="2.2" fill="#231f20">
<text x="40.2" y="47.6">1</text>
<text x="144" y="47.6">7</text>
<text x="166.9" y="47.6">1</text>
<text x="35.4" y="48.8">1</text>
<text x="35.4" y="51.4">2</text>
<text x="40.2" y="50.1">2</text>
<text x="144" y="52.6">5</text>
<text x="148.9" y="53.9">EN</text>
<text x="148.9" y="48.8">VIN</text>
<text x="157.4" y="48.8">BOOT</text>
<text x="160" y="53.9">SW</text>
<text x="166.9" y="52.6">8</text>
<text x="291" y="52.6">1</text>
<text x="295.8" y="53.9">IN</text>
<text x="303.1" y="53.9">OUT</text>
<text x="311.3" y="52.6">3</text>
<text x="144" y="55.2">2</text>
<text x="144" y="57.7">6</text>
<text x="148.9" y="56.4">NC</text>
<text x="148.9" y="59">GND</text>
<text x="160.2" y="56.4">NC</text>
<text x="166.9" y="55.2">3</text>
<text x="299.1" y="57.2">GND</text>
<text x="144" y="60.2">9</text>
<text x="148.9" y="61.5">GND</text>
<text x="160.8" y="61.5">FB</text>
<text x="166.9" y="60.2">4</text>
<text x="298" y="61.3" transform="rotate(-90 298 61.3)">2</text>
<text x="303" y="61.3" transform="rotate(-90 303 61.3)">4</text>
<text x="144" y="113.4">5</text>
<text x="144" y="108.4">7</text>
<text x="148.9" y="109.6">VIN</text>
<text x="157.4" y="109.6">BOOT</text>
<text x="166.9" y="108.4">1</text>
<text x="166.9" y="113.4">8</text>
<text x="283.4" y="113.4">1</text>
<text x="144" y="116">2</text>
<text x="144" y="118.5">6</text>
<text x="148.9" y="117.2">NC</text>
<text x="148.9" y="114.7">EN</text>
<text x="148.9" y="119.8">GND</text>
<text x="160" y="114.7">SW</text>
<text x="160.2" y="117.2">NC</text>
<text x="166.9" y="116">3</text>
<text x="283.4" y="116">2</text>
<text x="288.2" y="114.7">1</text>
<text x="288.2" y="117.2">2</text>
<text x="144" y="121">9</text>
<text x="148.9" y="122.3">GND</text>
<text x="160.8" y="122.3">FB</text>
<text x="166.9" y="121">4</text>
<text x="35.4" y="129.9">1</text>
<text x="40.2" y="128.6">1</text>
<text x="40.2" y="131.2">2</text>
<text x="35.4" y="132.4">2</text>
<text x="338.4" y="255.3">Title</text>
<text x="338.4" y="262.9">Size</text>
<text x="351" y="262.9">Number</text>
<text x="401.7" y="262.9">Revision</text>
<text x="339.6" y="266.7">Tabloid</text>
<text x="338.4" y="270.5">Date:</text>
<text x="338.4" y="273.1">File:</text>
<text x="349.8" y="270.5">3/24/2012</text>
<text x="349.8" y="273.1">C:\Documents and Settings\..\S01_Power.SchDoc</text>
<text x="389" y="273.1">Drawn By:</text>
<text x="389" y="270.5">Sheet</text>
<text x="395.7" y="270.5">of</text>
</g>
<g font-size="2.2" fill="#7d1315">
<text x="48.3" y="47.6">24V_I</text>
<text x="71.1" y="47.6">24V</text>
<text x="256.8" y="47.6">5V0</text>
<text x="335.3" y="47.6">3V3</text>
<text x="121.8" y="52.6">PWR_RESET</text>
<text x="215.5" y="52.6">5V0_SMPS</text>
<text x="48.5" y="67.9">GND</text>
<text x="91.6" y="67.9">GND</text>
<text x="301.9" y="78">GND</text>
<text x="210.7" y="83.1">GND</text>
<text x="121.8" y="113.4">PWR_RESET</text>
<text x="218" y="113.4">12V0</text>
<text x="50.8" y="128.6">PWR_RESET</text>
<text x="94.1" y="128.7">GND</text>
<text x="271.5" y="128.7">GND</text>
<text x="210.7" y="143.9">GND</text>
<text x="51.1" y="146.4">GND</text>
<text x="230.9" y="166.7">GND</text>
<text x="43.5" y="176.8">GND</text>
</g>
</svg>
